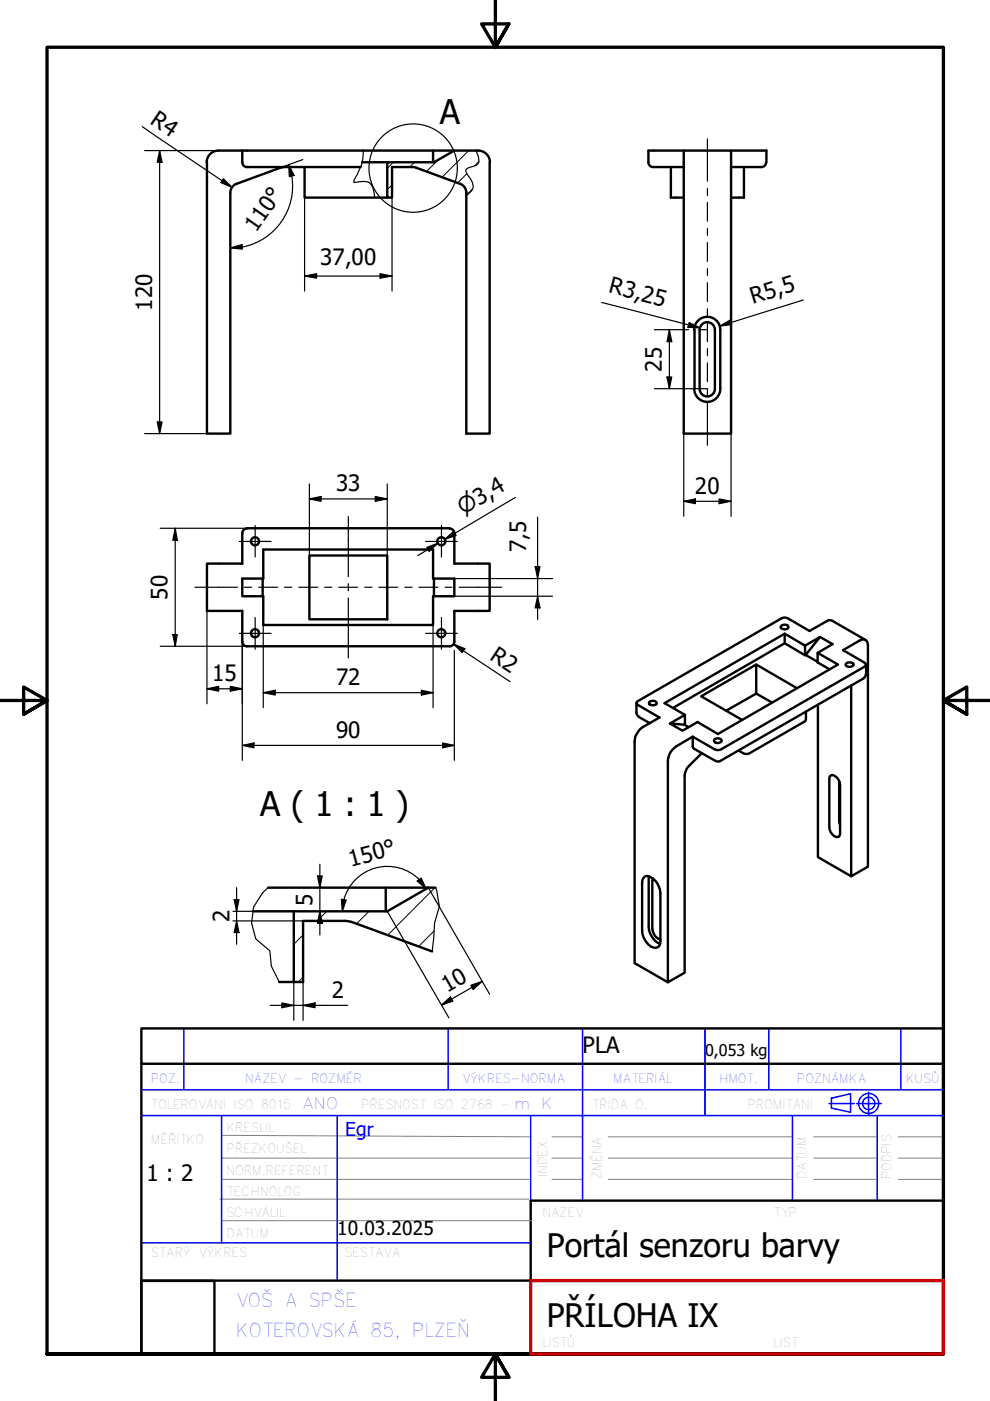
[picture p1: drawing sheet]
<svg xmlns="http://www.w3.org/2000/svg" width="210mm" height="297mm" viewBox="0 0 210 297" stroke-linecap="round" stroke-linejoin="round" font-family="sans-serif">
<g fill="none" stroke="#000" stroke-width=".21">
<path d="M83.1 39.2l-1 1M83.4 34.4l-1.3 1.3M87.9 34.4l-1 1M92.8 34l-2.4 2.4M99 36.8l-2 2M99.4 31.9l-5.7 5.7M101.5 34.2l-.9 1M100.1 40.1l-1.2 1.3M64.3 198.2l-2 2M69.3 193.2l-2.1 2M78.2 193.2l-2.6 2.7M92 197.4l-3.2 3.2"/>
<path d="M92.2 188.2l-10 10.1M64.3 207.2l-1.1 1"/>
</g>
<path d="M77 31.9a9.8 9.8 0 0 1-1.9 6.2v.6l.7-.1a3.2 3.2 0 0 1 2.7 .3 4 4 0 0 1 .9 3M101 31.9l.1 .5a1.94 1.94 0 0 1-.1 2.6l-.7 .3a1.71 1.71 0 0 0-1.6 .9l.2 .6a5.5 5.5 0 0 1 1.4 2.7 2.37 2.37 0 0 1-1.4 1.9M56.8 188.2l-1.1 1.1-1.9 3-.5 3.4 .9 3.4 3 2.5 .3 3.2 1.7 3.4M92.3 188.2l.3 .5 .6 3.5-1.1 3.5-.5 6" fill="none" stroke="#000" stroke-width=".25"/>
<g fill="none" stroke="#000" stroke-width=".51">
<path d="M43.9 34.4v57.5h4.9v-51.1M46.3 31.9a2.51 2.51 0 0 0-2.5 2.5M46.4 31.9h49.9M51.4 31.9v2.5M51.4 34.4a.98 .98 0 0 0 1 1M52.3 35.4h24.2M59.5 35.5l-9.4 3.5a2 2 0 0 0-1.3 1.8M60.2 35.4l-.7 .1M64.6 35.4v6.5h17.5M76.8 34.4h5.3M88.2 35.5l9.4 3.5a2 2 0 0 1 1.3 1.8M91.8 31.9v2.5"/>
<path d="M101.3 31.9h-5l-4.3 2.5h-9.9v7.5h1v-6.5l5.1 .1M101.4 31.9a2.51 2.51 0 0 1 2.5 2.5M103.8 34.4v57.5h-4.9v-51.1M137.5 34.4a.98 .98 0 0 0 1 1M138.5 35.4h6.5M142.2 35.4v6.5h2.8M145 31.9h10v60h-10zM145 31.9h-7.5v2.5M155 31.9h7.5v2.5M157.7 35.4v6.5h-2.7M162.4 34.4a.98 .98 0 0 1-1 1h-6.4M147.2 69.9a2.76 2.76 0 0 1 2.7-2.7 2.76 2.76 0 0 1 2.8 2.7v12.5a2.76 2.76 0 0 1-2.7 2.8 2.76 2.76 0 0 1-2.8-2.8"/>
<path d="M147.3 69.9v12.5M148.8 68.8a1.62 1.62 0 0 1 1.8-.4 1.62 1.62 0 0 1 1 1.5v12.5a1.62 1.62 0 0 1-1.7 1.7 1.62 1.62 0 0 1-1.6-1.7v-12.5l.1-.4zM51.4 113v6.5h-7.5v10h7.5v6.5a.98 .98 0 0 0 1 1M52.3 112h43.1M52.4 112.1a.98 .98 0 0 0-1 .9M55.8 116.5h36v6.2h4.5v3.7h-4.5v6.1h-36v-6.1h-4.4v-3.7h4.4zM65.6 117.8h16.5v13.5h-16.5zM95.3 112.1a.98 .98 0 0 1 1 .9M96.3 113v6.5h7.5v10h-7.5v6.5a.98 .98 0 0 1-1 1h-43M55.7 122.7v3.7M92 122.7v3.7M165.8 132.6a.91 .91 0 0 1 1.4 .4 1.01 1.01 0 0 1-1.7 0z"/>
<path d="M166.4 134.4l-25.5 14.7 4.3 2.5M166.4 136.4l-23.7 13.7M170.7 136.9l3.2-1.8-3.2 3.8zM170.7 136.9l-4.3-2.5v2l4.3 2.5M170.8 138.9l2.6 1.4M173.4 138.4l4.3 2.5-25.5 14.7-4.3-2.5-3.2 1.8-2.7-1.5M173.9 135.1l2.6 1.5-3.1 1.8v2l2.5 1.5M183.5 135.7l-7.4-4.2h-.5l-4 2.3-4.5-2.7a1.38 1.38 0 0 0-1.4 0l-30.7 17.7v.5l.3 .2 4.5 2.6-3.5 2.1a4 4 0 0 0-1.7 3v47l7 4.1M134.9 151.1l.2 .5 .3 .3M134.9 149.1v2M135.4 152l2.4 1.3M137.7 148.8a1.11 1.11 0 0 1 1.6 .2 1.02 1.02 0 0 1-1.7 .2z"/>
<path d="M145.1 153.7l.1-.1v-2l-3.2 1.8 3.1 .3 .9 .5M146.9 156.2l-3.5 2a3.9 3.9 0 0 0-1.8 3.1v47l3.6-2.1v-41.7a3.5 3.5 0 0 1 .8-2.1l2.8-2.7M146.9 156.2v2.3l4.8 2.8M151.5 156.7a.86 .86 0 0 1 .9-.2 .86 .86 0 0 1 .6 .7 .91 .91 0 0 1-1.6-.2zM160.3 140.9v6.2M163.7 149l-3.4-1.9-6.3 3.6M169 145.9l-8.7-5-11.6 6.7 8.7 5M170.9 150.9v1.6l-.3 .5-11.7 6.7a1.38 1.38 0 0 1-1.4 0l-.9-.6M173.4 149.4v32.3l7.1 4.1M179.4 140.7a1.2 1.2 0 0 1 1.6 .1 .8 .8 0 0 1-1.3 .5l-.4-.3zM180.5 145.3v40.5l3.5-2v-47a1.08 1.08 0 0 0-.5-1.1 1.08 1.08 0 0 0-1.3 .1l-3.4 2 4.5 2.7 .3 .4-.3 .4-30.4 17.6a1.38 1.38 0 0 1-1.4 0l-4.6-2.7M183.1 143.8l-30.4 17.5-.5 .2-.5-.2"/>
<path d="M183.6 143l-.2 .4-.3 .4M183.6 140.9v2M176.1 164.5a1.15 1.15 0 0 1 1.4 .5l.6 1v.5v10.6a.78 .78 0 0 1-1.3 .1 2.35 2.35 0 0 1-1-1.8v-10.3zM177.9 165.7v8.4l.2 .8M56.8 188.2h25M62.3 193.2v15M74.5 195.5l-1.4-.3h-8.8v13h-5.1M74.5 195.4l17.1 6.3M90.8 188.2h-9v5M90.8 188.2h1.5M90.8 188.2l-8.7 5h-28.4M136.4 186.2a1.07 1.07 0 0 1 1.6-.2 4 4 0 0 1 2 3.4v10.2a1.2 1.2 0 0 1-.6 1.2 1.2 1.2 0 0 1-1.4-.1 4.5 4.5 0 0 1-1.9-3.4v-10.2z"/>
<path d="M137.6 185.8l-.1 10.7a4.1 4.1 0 0 0 2.5 3.6M138.4 186.3l-.1 .5v10.2a2.28 2.28 0 0 0 1.7 2.1"/>
<circle cx="54.1" cy="114.8" r=".86"/>
<circle cx="93.6" cy="114.8" r=".86"/>
<circle cx="54.1" cy="134.3" r=".86"/>
<circle cx="93.6" cy="134.3" r=".86"/>
</g>
<circle cx="87.6" cy="35.6" r="9.4" fill="none" stroke="#000" stroke-width=".25"/>
<path d="M105 0v10l-2.9-4.9h5.8l-2.9 4.9 2.9-4.9M0 148.5h10l-5-2.8v5.7l5-2.9-5 2.9M210 148.5h-10l5-2.8v5.7l-5-2.9 5 2.9M10 287.1v-277.1h190v277.1h-190h190M107.9 292l-2.9-4.9 2.9 4.9h-5.8l2.9-4.9v9.9" fill="none" stroke="#000" stroke-width=".7"/>
<!-- layer: 1_SILNA -->
<path d="M30 218h170v7.5h-170zM30 225.5v61.6h82.6M200 225.5v45.9M200 254.6h-87.5v16.9M30 271.6h15.5v15.5h-15.5zM30 271.5h82.6" fill="none" stroke="#000" stroke-width=".51"/>
<!-- layer: 2_SLABA -->
<g fill="none" stroke="#808080" stroke-width=".21">
<path d="M46.6 254.2h65.5M47 245.5h65.5M47 240.7l65.5 .3M47 250h65.5M47.2 258.8h65.6M117 241h6.5M117 245.5h6.5M117 250h6.5M129 241h39M129 245.5h39M129 250h39M172.5 241h13.5"/>
<path d="M172.5 245.5h13.5M172.5 250h13.5M190.5 241h9.5M190.5 245.5h9.5M190.5 250h9.5"/>
</g>
<!-- layer: 8_TEXTY -->
<g fill="none" stroke="#00f" stroke-width=".32">
<path d="M39 218v13.1M95 218v13.1M123.5 218v36.6M149.5 218v18.5M163 218v13.1M191 218v13.1M30 236.5h170M30 231.1h170M47 236.6v27M71.5 236.5v35M112.5 236.5v18.1M168 236.5v18.1"/>
<path d="M175.8 234h5.3M176.3 232.8l4-.9v3.9l-4-.9zM181.6 234h5.3M184.1 231.6v4.7M186 236.5v18.1M30 263.5h82.5"/>
<circle cx="184.2" cy="234" r="2.13"/>
<circle cx="184.2" cy="234" r="1.3"/>
</g>
<!-- layer: 3_TUCNA -->
<path d="M112.6 271.5h87.4M200 271.4v15.7h-87.5v-15.6" fill="none" stroke="#c00" stroke-width=".7"/>
<g fill="none" stroke="#000" stroke-width=".25">
<path d="M30.2 26.8l19 12.9M30.7 31.9h15.7M33.8 31.9l.6 2.5h-1.1zM33.8 31.9v60M47.4 37.9l1.8 1.8-2.3-1zM61.2 34.9l1.2 2.3-1.1 .3zM61.2 34.9l.6 2.4M61.9 37.4a13.2 13.2 0 0 1-10.5 15M64.2 33.8l-4.7 1.7M48.8 52.6l2.5-.7 .1 .9zM51.3 52.4l-2.5 .2M64.6 58.5l2.5-.5v1z"/>
<path d="M64.6 58.5h18.5M64.6 41.9v19.8M80.6 58l2.5 .5-2.5 .5zM83.1 41.9v19.8M127.6 64.1l20.8 5.4M138.7 69.9h7.3M141.4 79.9h1l-.5 2.5zM141.9 69.9l.5 2.5h-1zM141.9 69.9v12.5M146.1 68.4l2.3 1.1-2.5-.1zM148.2 69.9h1.7M152.6 69.1l2.2-1.2 .3 .9z"/>
<path d="M170.3 63.6l-17.7 5.5M30.7 91.9h13.2M33.3 89.5h1.1l-.6 2.4zM138.7 82.4h11.2M145 91.9v17.6M155 91.9v17.6M34 112h18.3M37.1 112l.5 2.5h-1zM37.1 112v25M65.6 105.8l2.5-.5v1zM65.6 105.8h16.5M65.6 102.6v15.2"/>
<path d="M79.6 105.3l2.5 .5-2.5 .5zM82.1 102.6v15.2M90.5 116.1l2.3-.9-1.8 1.7zM92.8 115.2l-4.2 2.6M94.3 114.3l1.9-1.7 .5 .9zM109.3 105.5l-15 8.8 2.2-1.2M114 109.7v21.7M145 106.3l2.4-.5v1zM145 106.3h10M152.5 105.8l2.5 .5-2.5 .5zM34 137h18.3M36.6 134.5h1l-.5 2.5z"/>
<path d="M43.9 129.5v19.7M51.4 136v25.2M55.8 132.5v1.7M55.8 134.4v15.6M91.8 132.5v1.7M91.8 134.4v15.6M96.2 136.6l2.4 .9-.6 .9zM96.2 136.6l11.9 7.9M96.3 122.7h20.9M96.3 126.4h20.9M96.3 136v.5M96.3 137.9v23.3"/>
<path d="M113.5 120.1h1l-.5 2.6zM114 126.4l.5 2.5h-1zM43.9 146l2.5-.5v1zM43.9 146h7.5M48.8 145.5l2.6 .5-2.6 .5zM51.4 158l2.4-.5v1zM51.4 158h44.9M55.8 146.9l2.6-.5v1zM55.8 146.9h36M89.3 146.4l2.5 .5-2.5 .5zM93.9 157.5l2.4 .5-2.4 .5zM49.4 193.2h12.9"/>
<path d="M49.4 195.2h14.9M49.7 190.7h1l-.5 2.5zM50.2 195.2l.5 2.5h-1zM50.2 188.2v12M67.3 185.7h1l-.5 2.5zM67.8 193.2l.5 2.6h-1zM67.8 183.2v15M72.4 190.7l1 .1-.8 2.4zM72.9 190.7l-.3 2.5M82.1 193.2l13.1 22.6M88.5 186.8l.8-.6 1.1 2.3zM88.8 186.5l1.6 2"/>
<path d="M88.9 186.5a9.6 9.6 0 0 0-16 4.3M90.8 188.2l13 22.6M57.3 213.2h16.4M59.8 212.6l2.5 .6-2.5 .5zM62.3 208.2v8.1M64.3 213.2l2.5-.6v1.1zM64.3 208.2v8.1M93.6 213.1l1.9-1.7 .5 .9zM99.8 208.9l2.4-.8-1.9 1.7zM102.2 208.1l-8.6 5"/>
</g>
<g fill="#000">
<path d="M33.8 31.9l.6 2.5h-1.1zM47.4 37.9l1.8 1.8-2.3-1zM61.2 34.9l1.2 2.3-1.1 .3zM48.8 52.6l2.5-.7 .1 .9zM64.6 58.5l2.5-.5v1zM80.6 58l2.5 .5-2.5 .5zM141.4 79.9h1l-.5 2.5zM141.9 69.9l.5 2.5h-1zM146.1 68.4l2.3 1.1-2.5-.1zM152.6 69.1l2.2-1.2 .3 .9zM33.3 89.5h1.1l-.6 2.4zM37.1 112l.5 2.5h-1z"/>
<path d="M65.6 105.8l2.5-.5v1zM79.6 105.3l2.5 .5-2.5 .5zM90.5 116.1l2.3-.9-1.8 1.7zM94.3 114.3l1.9-1.7 .5 .9zM145 106.3l2.4-.5v1zM152.5 105.8l2.5 .5-2.5 .5zM36.6 134.5h1l-.5 2.5zM96.2 136.6l2.4 .9-.6 .9zM113.5 120.1h1l-.5 2.6zM114 126.4l.5 2.5h-1zM43.9 146l2.5-.5v1zM48.8 145.5l2.6 .5-2.6 .5z"/>
<path d="M51.4 158l2.4-.5v1zM55.8 146.9l2.6-.5v1zM89.3 146.4l2.5 .5-2.5 .5zM93.9 157.5l2.4 .5-2.4 .5zM49.7 190.7h1l-.5 2.5zM50.2 195.2l.5 2.5h-1zM67.3 185.7h1l-.5 2.5zM67.8 193.2l.5 2.6h-1zM72.4 190.7l1 .1-.8 2.4zM88.5 186.8l.8-.6 1.1 2.3zM59.8 212.6l2.5 .6-2.5 .5zM64.3 213.2l2.5-.6v1.1z"/>
<path d="M93.6 213.1l1.9-1.7 .5 .9zM99.8 208.9l2.4-.8-1.9 1.7z"/>
</g>
<!-- layer: Osa (ISO) -->
<g fill="none" stroke="#000" stroke-width=".25">
<path d="M150 29.4v9M150 39.9v1.6M150 42.9v4M150 48.4v1.5M150 51.4v4M150 56.9v1.5M150 59.9v4M150 65.5v1.4M150 68.4v4M150 73.9v1.5M150 76.9v4M150 82.4v1.5"/>
<path d="M150 85.5v8.9M73.9 109.5v12.8M41.3 124.5h9.1M51.8 124.5h1.5M54.9 124.5h4M60.3 124.5h1.5M63.4 124.5h4M68.8 124.5h1.6M71.8 124.5h4M73.9 123.7v1.6M73.9 126.8v12.7M77.3 124.5h1.6"/>
<path d="M80.3 124.5h4M85.9 124.5h1.5M88.8 124.5h4M94.4 124.5h1.4M97.3 124.5h9.1"/>
</g>
<path d="M50.7 114.8h6.8M54.1 111.4v6.7M90.2 114.8h6.8M93.6 111.4v6.7M50.7 134.3h6.8M54.1 130.9v6.8M90.2 134.3h6.8M93.6 130.9v6.8" fill="none" stroke="#000" stroke-width=".25"/>
<g font-size="7.2">
<text x="93.3" y="26.3">A</text>
<text x="55.2" y="173.1">A ( 1 : 1 )</text>
</g>
<g font-size="6.9">
<text x="116" y="266.4">Portál senzoru barvy</text>
<text x="116" y="281.4">PŘÍLOHA IX</text>
</g>
<g font-size="4.8">
<text x="31.6" y="26" transform="rotate(34 31.6 26)">R4</text>
<text x="54.3" y="49.5" transform="rotate(-55 54.3 49.5)">110°</text>
<text x="67.9" y="56.1">37,00</text>
<text x="32.3" y="65.8" transform="rotate(-90 32.3 65.8)">120</text>
<text x="128.9" y="62" transform="rotate(15 128.9 62)">R3,25</text>
<text x="159.6" y="64.4" transform="rotate(-17 159.6 64.4)">R5,5</text>
<text x="140.3" y="78.8" transform="rotate(-90 140.3 78.8)">25</text>
<text x="71.2" y="104.2">33</text>
<text x="147.3" y="104.7">20</text>
<text x="111.6" y="117.1" transform="rotate(-90 111.6 117.1)">7,5</text>
<text x="35.5" y="127.2" transform="rotate(-90 35.5 127.2)">50</text>
<text x="103.6" y="139.7" transform="rotate(34 103.6 139.7)">R2</text>
<text x="45" y="144.4">15</text>
<text x="71.2" y="145.3">72</text>
<text x="71.2" y="156.4">90</text>
<text x="74.4" y="183.8" transform="rotate(-15 74.4 183.8)">150°</text>
<text x="48.6" y="195.6" transform="rotate(-90 48.6 195.6)">2</text>
<text x="66.2" y="192" transform="rotate(-90 66.2 192)">5</text>
<text x="70.4" y="211.6">2</text>
<text x="94.8" y="210.5" transform="rotate(-30 94.8 210.5)">10</text>
<text x="123.5" y="223.3">PLA</text>
<text x="31.1" y="250.4">1 : 2</text>
</g>
<text font-size="4.6" x="98.2" y="109.2" transform="rotate(-31 98.2 109.2)">⌀3,4</text>
<text font-size="4.1" fill="#00f" x="73.2" y="240.8">Egr</text>
<text font-size="4.1" x="71.5" y="261.9">10.03.2025</text>
<g font-size="4" fill="#00f">
<text x="50" y="277">VOŠ A SPŠE</text>
<text x="50" y="283.5">KOTEROVSKÁ 85, PLZEŇ</text>
</g>
<text font-size="3.4" x="149.5" y="223.8">0,053 kg</text>
<g font-size="3.3" fill="#00f">
<text x="64" y="235.1">ANO</text>
<text x="109" y="235.1">m K</text>
</g>
<g font-size="2.7" fill="#00f">
<text x="32" y="229.5">POZ.</text>
<text x="52" y="229.5">NÁZEV - ROZMĚR</text>
<text x="98" y="229.5">VÝKRES-NORMA</text>
<text x="130" y="229.5">MATERIÁL</text>
<text x="152.5" y="229.5">HMOT.</text>
<text x="169" y="229.5">POZNÁMKA</text>
<text x="192" y="229.5">KUSŮ</text>
</g>
<g font-size="2.7" fill="#808080">
<text x="32" y="235.1">TOLEROVÁNÍ ISO 8015</text>
<text x="76.6" y="235.1">PŘESNOST ISO 2768 -</text>
<text x="125.5" y="235.1">TŘÍDA O.</text>
<text x="158.5" y="235.1">PROMÍTÁNÍ</text>
<text x="32" y="242.6">MĚŘÍTKO</text>
<text x="48" y="244.5">PŘEZKOUŠEL</text>
<text x="48" y="240">KRESLIL</text>
<text x="48" y="249">NORM.REFERENT</text>
<text x="116" y="249.5" transform="rotate(-90 116 249.5)">INDEX</text>
<text x="127.5" y="250" transform="rotate(-90 127.5 250)">ZMĚNA</text>
<text x="171" y="250" transform="rotate(-90 171 250)">DATUM</text>
<text x="48" y="253.5">TECHNOLOG</text>
<text x="48" y="262.6">DATUM</text>
<text x="48" y="258">SCHVÁLIL</text>
<text x="115" y="258">NÁZEV</text>
<text x="164" y="258">TYP</text>
<text x="32" y="266.6">STARÝ VÝKRES</text>
<text x="73" y="266.6">SESTAVA</text>
</g>
</svg>
